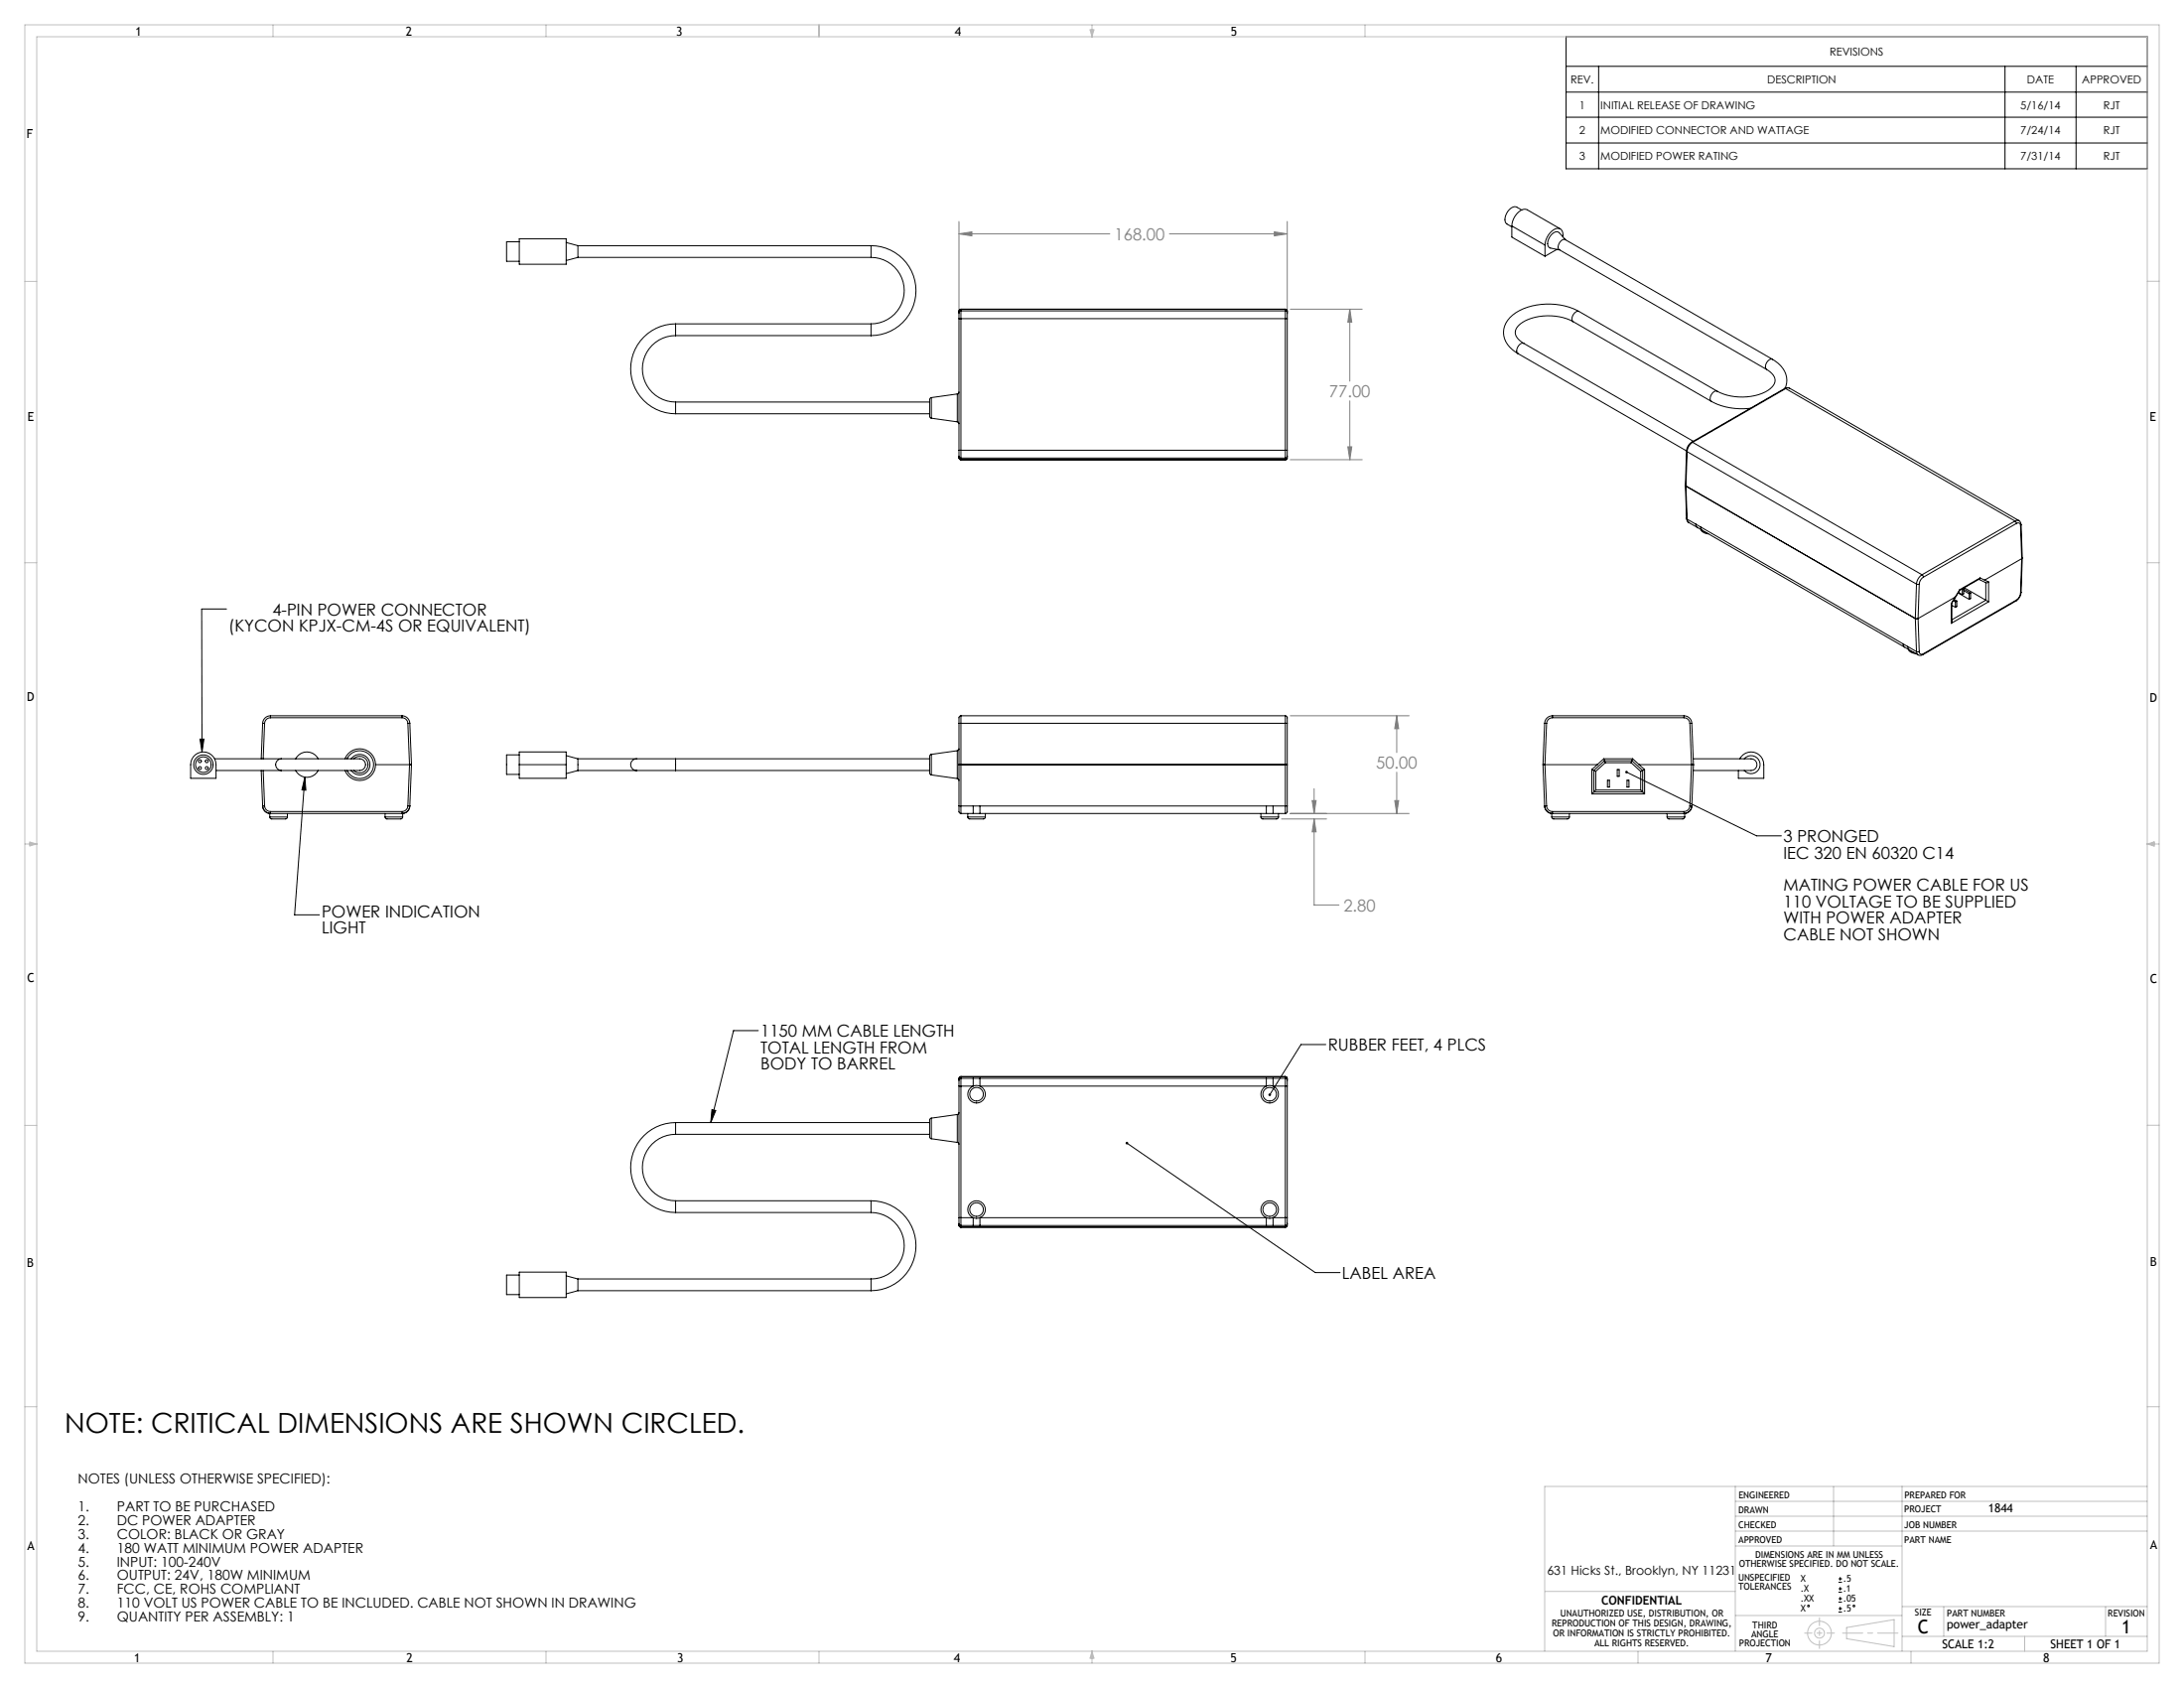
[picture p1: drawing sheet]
<svg xmlns="http://www.w3.org/2000/svg" width="559mm" height="432mm" viewBox="0 0 559 432" stroke-linecap="round" stroke-linejoin="round" font-family="sans-serif">
<g fill="none" stroke="#000" stroke-width=".25">
<path d="M400.7 9.4h148.7v33.8h-148.7zM400.7 17h148.7M409 17v26.2M513 17v26.2M531.2 17v26.2M400.7 30h148.7M400.7 36.6h148.7M400.7 23.6h148.7M58 155.8h-6.4l.1 36.6M51.2 189.1h1l-.5 3.3zM78 198.8l-2.6 35.2h6.3M78 198.8l.3 3.3h-1.1z"/>
<path d="M416.2 197.5l33.2 16.3h6.4M194 263.6h-6.3l-5.8 23.6M339.2 267.2h-6.3l-8 12.8M182.2 283.8l.9 .3-1.2 3.1zM288.3 292.4l48.2 33.1h6.4M470.4 404.8h.9M470.4 403.9h.9M470.4 407.3h.9M470.4 406.4h.9M470.4 409.8h.9M470.4 409h.9M470.4 412.4h.9"/>
<path d="M470.4 411.5h.9M470.8 403.4v.9M470.8 406v.9M470.8 408.5v.9M470.8 411v.9"/>
<circle cx="462.7" cy="410.8" r=".22"/>
<circle cx="474.3" cy="410.8" r=".22"/>
</g>
<g fill="none" stroke="#c0c0c0" stroke-width=".25">
<path d="M6.3 6.4h546.1v419h-546.1zM9.4 9.4h540v413h-540zM69.8 6.4v3M139.7 6.4v3M209.5 6.4v3M278.9 7.6h1l-.5 1.8zM279.1 7.6l.3 1.8M279.4 6.4v3M279.7 7.6l-.3 1.8M349.2 6.4v3M6.3 72h3.1M549.4 72h3"/>
<path d="M6.3 143.9h3.1M549.4 143.9h3M6.3 215.9h3.1M7.6 215.4l1.8 .5-1.8 .5zM7.6 215.6l1.8 .3M9.4 215.9l-1.8 .3M549.4 215.9h3M549.4 215.9l1.8 .3M549.4 215.9l1.8-.6v1.2zM551.2 215.6l-1.8 .3M6.3 287.9h3.1M549.4 287.9h3"/>
<path d="M6.3 359.8h3.1M549.4 359.8h3M444 384h105.4M444 387.9h105.4M444 380.2v42.2M444 395.5h42.7M444 391.7h105.4M469.1 380.2v15.3M486.7 380.2v42.2M549.4 380.2h-154.2v42.2M395.3 407.1h48.7M444 413.3h42.7"/>
<path d="M472.5 416.3l12.1-2v6.9l-12.1-2zM486.7 418.6h62.7M486.7 411h62.7M497.3 411v7.6M518 418.6v3.8M538.7 411v7.6M69.8 422.4v3M139.7 422.4v3M209.5 422.4v3M279.4 422.4v3M279.4 422.4l.5 1.8h-1zM279.4 422.4l.3 1.8"/>
<path d="M279.4 422.4l-.3 1.8M349.2 422.4v3M419.1 422.4v3M488.9 422.4v3"/>
<circle cx="465.5" cy="417.8" r="1.27"/>
<circle cx="465.5" cy="417.8" r="3"/>
</g>
<g fill="none" stroke="#808080" stroke-width=".25">
<path d="M245.4 56.6v23.6M245.4 59.8h38.6M245.4 59.8l3.3-.5v1zM299.2 59.8h30.2M326.1 59.3l3.3 .5-3.3 .5zM329.4 56.6v23.6M330.1 79.1h18.4M345.4 79.1l.5 3.3h-1zM345.4 79.1v18.4M330.1 117.6h18.4M344.9 114.3h1l-.5 3.3zM345.4 102.6v15"/>
<path d="M330.1 183.1h30.4M357.4 183.1v9.4M357.4 197.5v10.6M357.4 183.1l.5 3.3h-1zM327.9 209.5h11.5M330.1 208.1h30.4M335.7 204.8h1l-.5 3.3zM336.2 209.5l.5 3.3h-1zM336.2 209.5v22h6.4M336.2 201.7v6.4M356.9 204.8h1l-.5 3.3z"/>
</g>
<path d="M461.7 417.8h7.6" fill="none" stroke="#c0c0c0" stroke-width=".25" stroke-dasharray="15.2 1.3 1.3 1.3" stroke-dashoffset="13.3"/>
<path d="M465.5 413.8v7.9" fill="none" stroke="#c0c0c0" stroke-width=".25" stroke-dasharray="15.2 1.3 1.3 1.3" stroke-dashoffset="13.2"/>
<path d="M471.4 417.8h14.2" fill="none" stroke="#c0c0c0" stroke-width=".25" stroke-dasharray="15.2 1.3 1.3 1.3" stroke-dashoffset="10.1"/>
<path d="M78 198.8l.3 3.3h-1.1zM51.2 189.1h1l-.5 3.3zM415.9 197.3l.3 .2-.3-.1a.34 .34 0 0 0 .3 .4 .34 .34 0 0 0 .3-.4 .34 .34 0 0 0-.6-.1zM288.1 292.2l.2 .2-.2-.2a.34 .34 0 0 0 .2 .5 .34 .34 0 0 0 .4-.4 .34 .34 0 0 0-.6-.1zM324.6 279.8l.1 .5 .2-.3-.2 .3a.34 .34 0 0 0 .5-.1 .34 .34 0 0 0-.1-.4 .34 .34 0 0 0-.5 0zM182.2 283.8l.9 .3-1.2 3.1z" fill="#000"/>
<path d="M357.4 183.1l.5 3.3h-1zM356.9 204.8h1l-.5 3.3zM335.7 204.8h1l-.5 3.3zM336.2 209.5l.5 3.3h-1zM245.4 59.8l3.3-.5v1zM326.1 59.3l3.3 .5-3.3 .5zM344.9 114.3h1l-.5 3.3zM345.4 79.1l.5 3.3h-1z" fill="#808080"/>
<g fill="none" stroke="#000" stroke-width=".25">
<path d="M386.8 57.8a4.6 4.6 0 0 1 3.3-4.3l.6 .2 8.5 4.9M386.8 57.8l8.5 4.9M386.8 57.8v2.9l8.5 4.9M389.3 53.7l-1.2-.7a2.55 2.55 0 0 0-2.8 2.1 1.74 1.74 0 0 0 .3 2.2l1.2 .7M132.9 61.1h12v6.5h-12zM132.9 61.8h-3.3v5h3.3M144.9 62l3 .8M147.9 62.8v3M147.9 65.8l-3 .8M147.9 65.8h75M147.9 62.8h75M222.9 65.8a8.5 8.5 0 0 1 8.5 8.5 8.5 8.5 0 0 1-8.5 8.5"/>
<path d="M222.9 62.8a11.5 11.5 0 0 1 11.5 11.5 11.5 11.5 0 0 1-11.5 11.5M222.9 62.8v3M245.9 79.1l-.5 .2v.7M245.9 79.5v2M245.9 79.5l-.4 .2-.1 .3M245.9 79.1h.1M245.9 79.1v.4M245.9 79.1h83M245.9 79.5h83M328.9 79.1l.4 .2 .1 .7M328.9 79.5v2M328.9 79.5l.3 .2 .2 .3"/>
<path d="M328.9 79.1h.1M328.9 79.1v.4M395.3 62.7v2.9M398.4 63.8l-3.1 1.8M399.9 60.6a1.56 1.56 0 0 0-1.8-2.1 4.9 4.9 0 0 0-2.8 4.2M400.5 61.3l-1.6-1.8a1.58 1.58 0 0 0-2.2 .8l-.5 1a1.47 1.47 0 0 0 .5 2.2l2.3 .4M404 79.7a16.7 16.7 0 0 0-16.9 .8 5.5 5.5 0 0 0 .6 9.5l.7 .4M404 79.7a1.73 1.73 0 0 0-1.5 2.6M404 79.7l35.4 20.4M172.9 85.8a8.5 8.5 0 0 0-8.5 8.5 8.5 8.5 0 0 0 8.5 8.5M172.9 82.8a11.5 11.5 0 0 0-11.5 11.5 11.5 11.5 0 0 0 11.5 11.5M172.9 82.8v3"/>
<path d="M172.9 82.8h50M172.9 85.8h50M222.9 82.8v3M245.4 80v1.5M245.4 81.5h.5M245.4 81.5v33.7M245.9 81.5v33.7M245.9 81.5h83M328.9 81.5h.5M328.9 81.5v33.7M329.4 80v1.5M329.4 81.5v33.7"/>
<path d="M388.4 90.4l43.1 24.9M389.9 87.8a1.73 1.73 0 0 0-1.5 2.6M389.9 87.8l43.3 25.1M402.5 82.3a13.7 13.7 0 0 0-13.5 .6 2.48 2.48 0 0 0 0 4.3l.9 .6M402.5 82.3l35.4 20.4M452 94.5a3.1 3.1 0 0 1 2 3.7 8.5 8.5 0 0 1-7 3.3 13.6 13.6 0 0 1-7.6-1.4M453.5 91.9a5.8 5.8 0 0 1 3.2 7.4M453.5 91.9l-53-30.6a1.73 1.73 0 0 0-1.5 2.6l53 30.6M453.5 91.9a1.73 1.73 0 0 0-1.5 2.6M456.6 99.4h.3M456.6 99.4l-23.8 13.7M456.9 99.4l-23.8 13.7"/>
<path d="M456.9 99.4l58.7 33.9M457.9 99.3l-.8-.1-.5 .2M457.9 99.3l58.7 33.9-.5-.1-.5 .2M457.9 99.3l-.5-.1-.5 .2M172.9 102.8v3M172.9 102.8h65M172.9 105.8h65M238.3 101.7l-.3 .1a12.7 12.7 0 0 0-.1 4.6l.1 .4 .3 .2M238.3 101.7v5.3M238.3 107l6.6 .9M244.9 107.9l.5 .5M244.9 100.8v7.1"/>
<path d="M244.9 100.8l-6.6 .9M245.4 100.3l-.5 .5M245.4 116.7v.7l.5 .2M245.4 115.2h.5M245.4 115.2v1.5M245.4 116.7l.1 .3 .4 .2M245.9 115.2v2M245.9 117.6h.1M245.9 117.2v.4M245.9 117.6h83M245.9 115.2h83M245.9 117.2h83"/>
<path d="M328.9 115.2h.5M328.9 115.2v2M328.9 117.6h.1M328.9 117.2v.4M329.4 116.7l-.1 .7-.4 .2M329.4 115.2v1.5M329.4 116.7l-.2 .3-.3 .2M431.5 115.3l.2 .2M431.5 115.3l-.3 8.8M431.7 115.5l58.7 33.9M431.7 115.5l-.3 8.8M432.8 113.1l-.8 .9-.5 1.3"/>
<path d="M432.8 113.1h.3M433.1 113.1a3.1 3.1 0 0 0-1.4 2.4M433.1 113.1l58.7 33.9M437.9 102.7a16.7 16.7 0 0 0 10 1.7M439.4 100.1a1.73 1.73 0 0 0-1.5 2.6M431.2 124.1h.1M431.2 124.1l.2 .2M431.2 124.2l.2 .2M431.2 124.2l.3 8.4M431.4 124.4h.1M431.4 124.3l58.7 33.9M431.4 124.4l.3 8.4"/>
<path d="M431.5 132.6l.2 .6 .4 .5M431.5 132.6l.2 .2M431.7 132.8l.4 .9M431.7 132.8l2.2 1.3M432.1 133.7l2.2 1.2M433.9 134.1l1.2 .7M433.9 134.1l.4 .8M434.3 134.9l1.2 .7M435.1 134.8l.4 .8 51.8 30M435.1 134.8l51.8 29.9M435.2 135.5a2.11 2.11 0 0 0 1.9 1.1M435.3 135.5l.5 .5 .9 .3"/>
<path d="M515.6 133.3l.3 .6M515.6 133.3l-23.8 13.7M515.9 133.9a.64 .64 0 0 1 .7-.1 .64 .64 0 0 1 .4 .7M515.9 133.9l-23.8 13.7M516.6 133.2l.4 .4 .1 .6M517 134.5l.3 8.4M517.1 134.2l-.1 .3M517.1 134.2l.3 8.5M490.1 158.2h.7M490.1 158.2h.1M490.1 158.2l.3 8.5M490.4 149.4h.7"/>
<path d="M490.4 149.4l-.3 8.8M490.8 158.2h-.7M490.8 158.2l.3 8.5M491.1 149.4l-.3 8.8M491.8 147a3.1 3.1 0 0 0-1.4 2.4M491.8 147l.3 .6M492.1 147.6a2.36 2.36 0 0 0-1 1.8M499.2 154.4v5M499.4 154.3l-.2 .1M499.4 154.3v4.7l-.2 .4M499.4 154.8l.9 .6M499.8 153.6l.5 .3"/>
<path d="M500 153.3l.7 .4M500.2 152.7l-9.4 5.5M500.2 152.7l-1 1.7M500.3 153.9v1.5M500.7 153.7l-.4 .2M500.7 153.7v1.5l-.4 .2M501 151.7l2.8 1.6M501.1 151.5l1 .6M501.4 150.8v.2M501.4 150.8l-1.2 1.9M501.4 151l-2 3.3M502 150.7h.1"/>
<path d="M502.1 150.7v1.4M502.4 150.4v.1M502.4 150.5l-.3 .2M502.4 150.5v1.4l-.3 .2M502.4 150.7l1.8 1M502.4 151.1l1.4 .8M502.6 150.3l5.5 3.2M503.8 151.9v1.4M504.2 151.7l-.4 .2M504.2 151.7v1.4l-.4 .2M506.3 148.2l1.8 .8M506.6 147.8l-.2 .3-5 2.9"/>
<path d="M506.6 147.8l2.2 1.1M506.6 147.8l-5.2 3M508.1 153.5l.7 .4M508.1 153.5l-8.7 5M508.8 148.9l-.7 .1v4.5M508.8 153.9l-9.6 5.5M508.8 148.9v5M515.8 153.7l-23.8 13.8M515.9 153.5l-.1 .2M515.9 153.5l-23.8 13.7M517 151.7a2.36 2.36 0 0 1-1.1 1.8M517.1 151.5l-.4 1.4-.9 .8"/>
<path d="M517.1 151.5l-.1 .2M517.3 142.9l-9.5 5.5M517.3 142.9l-.3 8.8M517.4 142.7h.1M517.4 142.7l-.1 .2M517.4 142.7l-.3 8.8M486.9 164.7l.3 .7 1.3 .9M486.9 164.7l1.2 .7M488.1 165.4l.4 .9M488.1 165.4l2.3 1.3M488.2 166.1a2.11 2.11 0 0 0 2 1.1M488.3 166.1l.5 .5 .9 .3"/>
<path d="M488.5 166.3l2.3 1.2M490.4 166.7l.4 .8M491.1 166.7h-.7M491.1 166.7a.64 .64 0 0 0 .3 .6 .64 .64 0 0 0 .7-.1M492 167.5l-.5 .2-.7-.2M492.1 167.2l-.1 .3M50 193.1a3.3 3.3 0 0 1 3.4-.4 3.3 3.3 0 0 1 1.9 2.9v3.5h-6.5v-3.5a3.3 3.3 0 0 1 1.2-2.5zM54.9 194.1h17.1M55.3 197.1h16.7M66.8 197.1l.4 9.1M67.2 185h.5M67.2 185l-.4 9.1"/>
<path d="M67.3 197.1l.4 9.1M67.7 185l-.4 9.1M69.2 183.6a1.5 1.5 0 0 0-1.5 1.4M69.2 183.1a2 2 0 0 0-2 1.9M69.2 183.1v.5M69.2 183.1h33.7M69.2 183.6h33.7M72 194.1h17.5a7.2 7.2 0 0 1 3.4 .3 1.58 1.58 0 0 1 .4 2 1.58 1.58 0 0 1-1.9 .7h-19.4M72 194.1a1.5 1.5 0 0 0-1.5 1.5 1.5 1.5 0 0 0 1.5 1.5M75.6 197.1a3.2 3.2 0 0 0 5.8 0M75.6 194.1a3.2 3.2 0 0 1 5.8 0M88.3 194.1a4.1 4.1 0 0 1 4.5-2.5 4.1 4.1 0 0 1 3.3 4"/>
<path d="M88.8 194.1a3.6 3.6 0 0 1 5.4-1.3 3.6 3.6 0 0 1 0 5.6 3.6 3.6 0 0 1-5.4-1.3M89.9 194.1a2.63 2.63 0 0 1 3.9-.5 2.63 2.63 0 0 1 0 4 2.63 2.63 0 0 1-3.9-.5M90.5 194.1a2.14 2.14 0 0 1 3 0 2.14 2.14 0 0 1 0 3 2.14 2.14 0 0 1-3 0M96.1 195.6a4.1 4.1 0 0 1-3.3 4 4.1 4.1 0 0 1-4.5-2.5M96.1 195.6h8.7M102.9 183.6a1.5 1.5 0 0 1 1.5 1.4M102.9 183.1v.5M102.9 183.1a2 2 0 0 1 2 1.9M104.4 185l.4 10.6M104.8 195.6h.5M104.8 195.6l-.4 10.6M104.9 185h-.5"/>
<path d="M104.9 185l.4 10.6M105.3 195.6h.1M105.3 195.6h-.5M105.3 195.6l-.4 10.6M132.9 195.6v-3.3h12v3.3M132.9 193.1h-3.3v5h3.3M132.9 195.6h12M132.9 195.6v3.5h12v-3.5M144.9 193.3l3 .8M147.9 194.1v3M147.9 194.1h15M147.9 197.1h15"/>
<path d="M147.9 197.1l-3 .8M162.9 194.1a1.5 1.5 0 0 0-1.5 1.5 1.5 1.5 0 0 0 1.5 1.5M162.9 194.1h10M162.9 197.1h10M172.9 194.1v3M172.9 194.1h65M172.9 197.1h65M238.3 193l-.3 .1a12.7 12.7 0 0 0-.1 4.6l.1 .4 .3 .1M238.3 193v5.2M238.3 198.2l6.6 1M244.9 199.2l.5 .5M244.9 192v7.2"/>
<path d="M244.9 192l-6.6 1M245.4 191.5l-.5 .5M245.4 185v21.2M245.9 195.6h.1M245.9 195.6h-.5h.5M245.9 185h-.5M245.9 183.1l-.5 .4v1.5M245.9 183.1v1.9M245.9 195.6h83M245.9 185v21.2M245.9 185h83M245.9 183.1h83"/>
<path d="M328.9 195.6h.1M328.9 195.6h.5h-.5M328.9 185h.5M328.9 183.1v1.9M328.9 183.1l.5 .4v1.5M328.9 185v21.2M329.4 185v21.2M394.8 195.6h.5M394.8 195.6h.1M394.8 195.6l.4 10.6M395.2 185h.5M395.2 185l-.4 10.6"/>
<path d="M395.3 195.6h-.5M395.3 195.6h13.4M395.3 195.6l.4 10.6M395.7 185l-.4 10.6M397.2 183.6a1.5 1.5 0 0 0-1.5 1.4M397.2 183.1v.5M397.2 183.1a2 2 0 0 0-2 1.9M397.2 183.1h33.7M397.2 183.6h33.7M407.3 196.9l.5 .2M407.3 196.9v6.2M407.8 197.1l.5 .2"/>
<path d="M407.8 197.1v5.5M408.3 197.3v4.8M410.3 194.1l.2 .5M410.3 194.1h7.4M410.3 194.1l-3 2.8M410.5 194.6l.2 .5M410.5 194.6h7M410.5 194.6l-2.7 2.5M410.7 195.1h6.6M410.7 195.1l-2.4 2.2M411.3 199.6h.5v1.7h-.5zM413.8 196.8h.5v1.8h-.5z"/>
<path d="M416.3 199.6h.5v1.7h-.5zM417.3 195.1l2.5 2.2M417.5 194.6l-.2 .5M417.5 194.6l2.8 2.5M417.7 194.1l-.2 .5M417.7 194.1l3.1 2.8M419.4 195.6h13.4M419.8 197.3v4.8M420.3 197.1l-.5 .2M420.3 197.1v5.5M420.8 196.9l-.5 .2M420.8 196.9v6.2"/>
<path d="M430.9 183.6a1.5 1.5 0 0 1 1.5 1.4M430.9 183.1a2 2 0 0 1 2 1.9M430.9 183.1v.5M432.4 185l.4 10.6M432.8 195.6h.5M432.8 195.6l-.4 10.6M432.9 185h-.5M432.9 185l.4 10.6M433.2 194.1h12.3a7.2 7.2 0 0 1 3.4 .3 1.58 1.58 0 0 1 .4 2 1.58 1.58 0 0 1-1.9 .7h-14.2M433.3 195.6h.1M433.3 195.6h-.5M433.3 195.6l-.4 10.6"/>
<path d="M445.2 194.1a3.3 3.3 0 0 1 3.6-1.7 3.3 3.3 0 0 1 2.5 3.2v3.5h-6.5v-2M446.3 194.1a2.3 2.3 0 0 1 3.3-.2 2.3 2.3 0 0 1 0 3.4 2.3 2.3 0 0 1-3.3-.2M67.2 206.2h.1M67.2 206.2a2 2 0 0 0 2 1.9M67.2 206.2a2 2 0 0 0 1.9 1.9M67.7 206.2a1.5 1.5 0 0 0 1.5 1.4M67.7 206.2h-.5M69 209l.2 .4 .3 .1h3.6l.4-.5M69 209h4.5M69.2 207.6v.5M69.2 208.1h-.2v.9M69.2 208.1h33.7"/>
<path d="M69.2 207.6h33.7M73.5 208.1v.9M98.5 209l.2 .4 .3 .1h3.6l.4-.5M98.5 209h4.5M98.5 208.1v.9M102.9 207.6v.5M103 208.1v.9M104.4 206.2a1.5 1.5 0 0 1-1.5 1.4M104.4 206.2h.5M104.9 206.2a2 2 0 0 1-1.9 1.9h-.1M104.9 206.2a2 2 0 0 1-2 1.9M104.9 206.2h.1"/>
<path d="M245.4 206.2h.5M245.4 206.2v1.5l.5 .4M245.9 206.2v1.9M245.9 206.2h3.1M245.9 208.1h3.1M247.6 209l.1 .3a8.9 8.9 0 0 0 4 .2l.4-.5M247.6 209h4.5M247.6 208.1v.9M249 206.2h1.7M249 208.1h1.7M249 206.2v1.9M250.7 206.2v1.9"/>
<path d="M250.7 206.2h73.3M250.7 208.1h73.3M252.1 208.1v.9M322.6 209l.1 .3a8.9 8.9 0 0 0 4 .2l.4-.5M322.6 209h4.5M322.6 208.1v.9M324 206.2h1.7M324 208.1h1.7M324 206.2v1.9M325.7 206.2v1.9M325.7 206.2h3.2M325.7 208.1h3.2"/>
<path d="M327.1 208.1v.9M328.9 206.2v1.9M329.4 206.2h-.5M329.4 206.2v1.5l-.5 .4M395.2 206.2a2 2 0 0 0 2 1.9M395.2 206.2h.1M395.2 206.2a2 2 0 0 0 1.9 1.9M395.7 206.2a1.5 1.5 0 0 0 1.5 1.4M395.7 206.2h-.5M397 209l.2 .4 .3 .1h3.6l.4-.5M397 208.1h.2M397 209h4.5"/>
<path d="M397 208.1v.9M397.2 207.6v.5M397.2 208.1h33.7M397.2 207.6h33.7M401.5 208.1v.9M407.3 203.1h13.5M407.8 202.6l-.5 .5M407.8 202.6h12.5M408.3 202.1l-.5 .5M408.3 202.1h11.5M419.8 202.1l.5 .5M420.3 202.6l.5 .5"/>
<path d="M426.5 209l.2 .4 .3 .1h3.6l.4-.5M426.5 209h4.5M426.5 208.1v.9M430.9 207.6v.5M430.9 208.1h.1M431 208.1v.9M432.4 206.2h.5M432.4 206.2a1.5 1.5 0 0 1-1.5 1.4M432.9 206.2a2 2 0 0 1-1.9 1.9M432.9 206.2a2 2 0 0 1-2 1.9M432.9 206.2h.1M245.4 277.8h.5"/>
<path d="M245.4 276.3v1.5M245.4 277.8v33.7M245.9 275.4l-.5 .2v.7M245.9 275.8v2M245.9 275.8l-.4 .2-.1 .3M245.9 275.4h.1M245.9 275.4v.4M245.9 277.8v33.7M245.9 275.4h83M245.9 275.8h3.1M249 275.8v2h-3.1M249 275.8h1.7"/>
<path d="M250.7 275.8v2h73.3v-2M250.7 275.8h73.3M324 275.8h1.7M325.7 275.8v2h3.2M325.7 275.8h3.2M328.9 275.4l.4 .2 .1 .7M328.9 277.8h.5M328.9 275.8v2M328.9 275.8l.3 .2 .2 .3M328.9 275.4h.1M328.9 275.4v.4M328.9 277.8v33.7"/>
<path d="M329.4 276.3v1.5M329.4 277.8v33.7M172.9 290.2a8.5 8.5 0 0 0-8.5 8.5 8.5 8.5 0 0 0 8.5 8.5M172.9 287.2a11.5 11.5 0 0 0-11.5 11.5 11.5 11.5 0 0 0 11.5 11.5M172.9 287.2v3M172.9 287.2h65M172.9 290.2h65M238.3 286l-.3 .1a12.7 12.7 0 0 0-.1 4.6l.1 .4 .3 .2M238.3 286v5.3M238.3 291.3l6.6 .9M244.9 292.2l.5 .5M244.9 285.1v7.1"/>
<path d="M244.9 285.1l-6.6 .9M245.4 284.6l-.5 .5M172.9 307.2v3M172.9 307.2h50M172.9 310.2h50M222.9 310.2a8.5 8.5 0 0 1 8.5 8.5 8.5 8.5 0 0 1-8.5 8.5M222.9 307.2a11.5 11.5 0 0 1 11.5 11.5 11.5 11.5 0 0 1-11.5 11.5M222.9 307.2v3M245.4 313v.7l.5 .2M245.4 313l.1 .3 .4 .2M245.4 311.5v1.5M245.4 311.5h.5"/>
<path d="M245.9 311.5h3.1v2M245.9 311.5v2M245.9 313.9h.1M245.9 313.5v.4M245.9 313.9h83M245.9 313.5h3.1M249 313.5h1.7M250.7 313.5v-2h73.3v2M250.7 313.5h73.3M324 313.5h1.7M325.7 313.5h3.2M328.9 311.5h-3.2v2"/>
<path d="M328.9 311.5v2M328.9 311.5h.5M328.9 313.9h.1M328.9 313.5v.4M329.4 313l-.1 .7-.4 .2M329.4 311.5v1.5M329.4 313l-.2 .3-.3 .2M132.9 326.2h-3.3v5h3.3M132.9 325.4h12v6.5h-12zM144.9 326.4l3 .8M147.9 327.2v3M147.9 330.2l-3 .8"/>
<path d="M147.9 330.2h75M147.9 327.2h75M222.9 327.2v3"/>
<circle cx="51.2" cy="196.5" r=".37"/>
<circle cx="51.2" cy="194.7" r=".37"/>
<circle cx="52" cy="195.6" r="2"/>
<circle cx="52" cy="195.6" r="2.5"/>
<circle cx="52.9" cy="194.7" r=".38"/>
<circle cx="52.9" cy="196.5" r=".37"/>
<circle cx="249.9" cy="279.9" r="2.25"/>
<circle cx="249.9" cy="279.9" r="1.75"/>
<circle cx="324.9" cy="279.9" r="1.75"/>
<circle cx="324.9" cy="279.9" r="2.25"/>
<circle cx="249.9" cy="309.4" r="2.25"/>
<circle cx="249.9" cy="309.4" r="1.75"/>
<circle cx="324.9" cy="309.4" r="1.75"/>
<circle cx="324.9" cy="309.4" r="2.25"/>
</g>
<text font-size="7.1" x="16.6" y="366.4">NOTE: CRITICAL DIMENSIONS ARE SHOWN CIRCLED.</text>
<g font-size="4.8">
<text x="490.7" y="417.9">C</text>
<text x="542.9" y="417.9">1</text>
</g>
<g font-size="4.2" fill="#808080">
<text x="285.1" y="61.4">168.00</text>
<text x="340.1" y="101.6">77.00</text>
<text x="352.1" y="196.6">50.00</text>
<text x="343.8" y="233.1">2.80</text>
</g>
<g font-size="4.2">
<text x="58.5" y="161.5">(KYCON KPJX-CM-4S OR EQUIVALENT)</text>
<text x="69.7" y="157.4">4-PIN POWER CONNECTOR</text>
<text x="456.3" y="215.4">3 PRONGED</text>
<text x="456.3" y="219.6">IEC 320 EN 60320 C14</text>
<text x="456.3" y="228">MATING POWER CABLE FOR US</text>
<text x="456.3" y="232.1">110 VOLTAGE TO BE SUPPLIED</text>
<text x="82.3" y="234.7">POWER INDICATION</text>
<text x="82.3" y="238.9">LIGHT</text>
<text x="456.3" y="236.3">WITH POWER ADAPTER</text>
<text x="456.3" y="240.5">CABLE NOT SHOWN</text>
<text x="194.6" y="265.2">1150 MM CABLE LENGTH</text>
<text x="194.6" y="269.4">TOTAL LENGTH FROM</text>
<text x="339.8" y="268.8">RUBBER FEET, 4 PLCS</text>
<text x="194.6" y="273.6">BODY TO BARREL</text>
<text x="343.4" y="327.1">LABEL AREA</text>
</g>
<g font-size="3.5">
<text x="19.9" y="379.5">NOTES (UNLESS OTHERWISE SPECIFIED):</text>
<text x="19.9" y="386.6">1.</text>
<text x="29.9" y="386.6">PART TO BE PURCHASED</text>
<text x="19.9" y="390.1">2.</text>
<text x="19.9" y="393.6">3.</text>
<text x="29.9" y="390.1">DC POWER ADAPTER</text>
<text x="29.9" y="393.6">COLOR: BLACK OR GRAY</text>
<text x="19.9" y="397.2">4.</text>
<text x="19.9" y="400.7">5.</text>
<text x="29.9" y="397.2">180 WATT MINIMUM POWER ADAPTER</text>
<text x="29.9" y="400.7">INPUT: 100-240V</text>
<text x="19.9" y="404.2">6.</text>
<text x="19.9" y="407.8">7.</text>
<text x="29.9" y="404.2">OUTPUT: 24V, 180W MINIMUM</text>
<text x="29.9" y="407.8">FCC, CE, ROHS COMPLIANT</text>
<text x="19.9" y="411.3">8.</text>
<text x="29.9" y="411.3">110 VOLT US POWER CABLE TO BE INCLUDED. CABLE NOT SHOWN IN DRAWING</text>
<text x="19.9" y="414.8">9.</text>
<text x="29.9" y="414.8">QUANTITY PER ASSEMBLY: 1</text>
</g>
<g font-size="3.2">
<text x="34.6" y="9.1">1</text>
<text x="103.8" y="9.1">2</text>
<text x="173" y="9">3</text>
<text x="244.3" y="9.2">4</text>
<text x="314.9" y="9.1">5</text>
<text x="6.8" y="35.2">F</text>
<text x="7" y="107.6">E</text>
<text x="550" y="107.6">E</text>
<text x="6.9" y="179.3">D</text>
<text x="550" y="179.5">D</text>
<text x="7" y="251.3">C</text>
<text x="550.1" y="251.5">C</text>
<text x="550.1" y="324">B</text>
<text x="6.9" y="324">B</text>
<text x="7" y="396.4">A</text>
<text x="550.2" y="396.3">A</text>
<text x="395.8" y="402.8">631 Hicks St., Brooklyn, NY 11231</text>
<text x="34.4" y="425.2">1</text>
<text x="104" y="425.2">2</text>
<text x="173.3" y="425.2">3</text>
<text x="244" y="425.2">4</text>
<text x="314.9" y="425.2">5</text>
<text x="382.7" y="425.2">6</text>
<text x="451.8" y="425.2">7</text>
<text x="522.8" y="425.2">8</text>
</g>
<g font-size="3.1">
<text x="508.7" y="386.9">1844</text>
<text x="409.7" y="410.5">CONFIDENTIAL</text>
<text x="498.1" y="416.6">power_adapter</text>
<text x="496.9" y="421.7">SCALE 1:2</text>
<text x="524.6" y="421.7">SHEET 1 OF 1</text>
</g>
<g font-size="2.8">
<text x="468.1" y="14.2">REVISIONS</text>
<text x="401.9" y="21.3">REV.</text>
<text x="452.2" y="21.3">DESCRIPTION</text>
<text x="518.6" y="21.3">DATE</text>
<text x="532.7" y="21.3">APPROVED</text>
<text x="404.1" y="27.8">1</text>
<text x="409.5" y="27.8">INITIAL RELEASE OF DRAWING</text>
<text x="516.9" y="27.8">5/16/14</text>
<text x="538.2" y="27.8">RJT</text>
<text x="404.1" y="34.3">2</text>
<text x="409.5" y="34.3">MODIFIED CONNECTOR AND WATTAGE</text>
<text x="516.9" y="34.3">7/24/14</text>
<text x="538.2" y="34.3">RJT</text>
<text x="404.1" y="40.9">3</text>
<text x="409.5" y="40.9">MODIFIED POWER RATING</text>
<text x="516.9" y="40.9">7/31/14</text>
<text x="538.2" y="40.9">RJT</text>
</g>
<g font-size="2.4">
<text x="444.8" y="383.2">ENGINEERED</text>
<text x="487.3" y="383.2">PREPARED FOR</text>
<text x="444.8" y="387">DRAWN</text>
<text x="487.3" y="386.9">PROJECT</text>
<text x="444.8" y="394.6">APPROVED</text>
<text x="444.8" y="390.8">CHECKED</text>
<text x="487.2" y="394.6">PART NAME</text>
<text x="487.2" y="390.8">JOB NUMBER</text>
<text x="444.9" y="400.9">OTHERWISE SPECIFIED. DO NOT SCALE.</text>
<text x="449.1" y="398.6">DIMENSIONS ARE IN MM UNLESS</text>
<text x="444.8" y="404.4">UNSPECIFIED</text>
<text x="444.8" y="406.7">TOLERANCES</text>
<text x="460.7" y="404.7">X</text>
<text x="460.7" y="407.3">.X</text>
<text x="471.6" y="404.7">.5</text>
<text x="471.6" y="407.3">.1</text>
<text x="399.2" y="413.6">UNAUTHORIZED USE, DISTRIBUTION, OR</text>
<text x="460.7" y="409.8">.XX</text>
<text x="460.7" y="412.4">X</text>
<text x="471.6" y="409.8">.05</text>
<text x="471.6" y="412.4">.5</text>
<text x="490" y="413.4">SIZE</text>
<text x="498.1" y="413.4">PART NUMBER</text>
<text x="539.3" y="413.4">REVISION</text>
<text x="397.1" y="416.1">REPRODUCTION OF THIS DESIGN, DRAWING,</text>
<text x="397.4" y="418.7">OR INFORMATION IS STRICTLY PROHIBITED.</text>
<text x="448.1" y="418.9">ANGLE</text>
<text x="448.4" y="416.6">THIRD</text>
<text x="408" y="421.2">ALL RIGHTS RESERVED.</text>
<text x="445" y="421.2">PROJECTION</text>
</g>
</svg>
